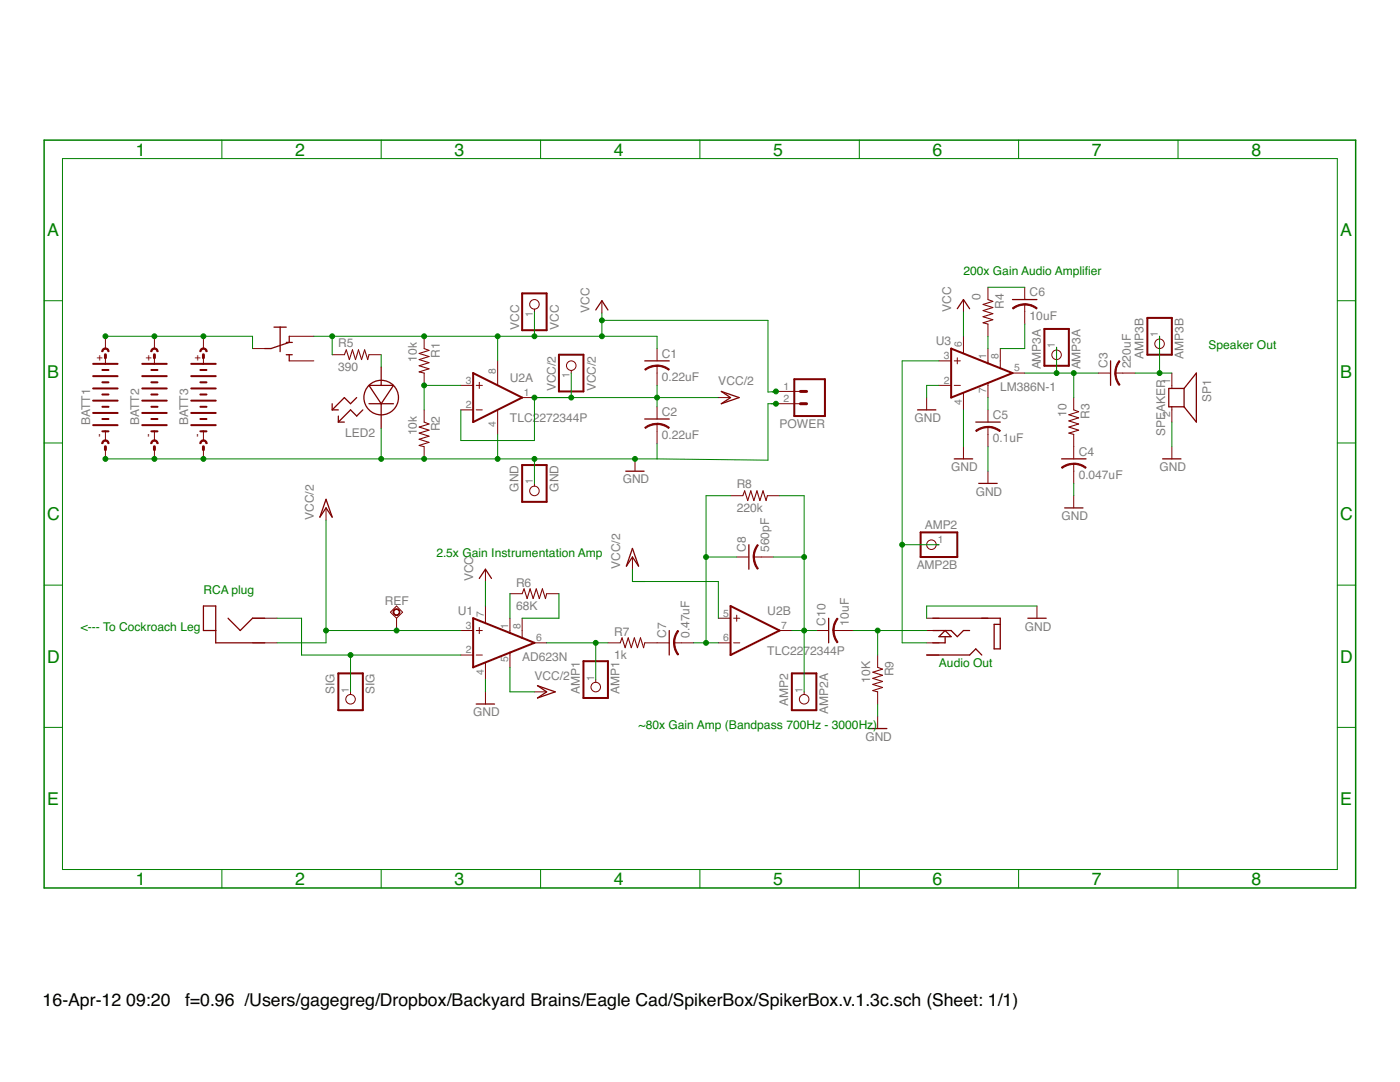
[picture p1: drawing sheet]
<svg xmlns="http://www.w3.org/2000/svg" width="279mm" height="216mm" viewBox="0 0 279 216" stroke-linecap="round" stroke-linejoin="round" font-family="sans-serif">
<g fill="#800000" stroke="#800000" stroke-width=".25">
<path d="M233.3 77.5v3.7z"/>
<path d="M233.3 81.2h.6z"/>
<path d="M236.3 77.5v3.7z"/>
<path d="M233.3 77.5h.6z"/>
<path d="M236.3 81.2l2.5 3z"/>
<path d="M238.8 74.4v9.8z"/>
<path d="M238.8 74.4l-2.5 3.1z"/>
<path d="M233.9 81.2h2.4z"/>
<path d="M233.9 77.5h2.4z"/>
<path d="M120.1 60l1.2 1.8z"/>
<path d="M120.1 60l-1.2 1.8z"/>
<path d="M96.9 113.6l1.2 1.8z"/>
<path d="M96.9 113.6l-1.2 1.8z"/>
<path d="M95 140.5h3.7z"/>
<path d="M221.6 72v4.9z"/>
<path d="M211.9 91.6h4.8z"/>
<path d="M194.7 84.2h4.9z"/>
<path d="M202.1 59.8h4.8z"/>
<path d="M192.3 59.8l1.2 1.8z"/>
<path d="M192.3 59.8l-1.2 1.8z"/>
<path d="M133.6 125.8v4.9z"/>
<path d="M149.5 108.7v4.9z"/>
<path d="M183.1 81.8h3.7z"/>
<path d="M190.4 91.6h3.7z"/>
<path d="M195.3 96.5h3.7z"/>
<path d="M212.5 101.3h3.6z"/>
<path d="M232 91.6h3.7z"/>
<path d="M165.4 123.4v4.9z"/>
<path d="M55.9 65.3h1.2z"/>
<path d="M54.7 65.3h1.2z"/>
<path d="M57.7 70.8v1.2z"/>
<path d="M57.7 67.1v1.2z"/>
<path d="M54.1 69.6l3.6-1.3z"/>
<path d="M55.9 65.3v4.9z"/>
<path d="M57.1 68.3h1.2z"/>
<path d="M57.1 70.8h1.2z"/>
<path d="M52.8 69.6h1.3z"/>
<path d="M144 80.6l1.8-1.3z"/>
<path d="M144 78.1l1.8 1.2z"/>
<path d="M144 78.1l3.5 1.2z"/>
<path d="M144 80.6l3.5-1.3z"/>
<path d="M65.1 101.3l1.2 1.9z"/>
<path d="M65.1 101.3l-1.3 1.9z"/>
<path d="M65.1 99.6l-1.3 3.6z"/>
<path d="M65.1 99.6l1.2 3.6z"/>
<path d="M107.3 139.3l1.8-1.3z"/>
<path d="M107.3 136.8l1.8 1.2z"/>
<path d="M107.3 136.8l3.5 1.2z"/>
<path d="M107.3 139.3l3.5-1.3z"/>
<path d="M126.2 111.1l1.2 1.9z"/>
<path d="M126.2 111.1l-1.2 1.9z"/>
<path d="M126.2 109.4l-1.2 3.6z"/>
<path d="M126.2 109.4l1.2 3.6z"/>
<path d="M78.5 76.9l-2.4 3.7z"/>
<path d="M73.6 76.9l2.5 3.7z"/>
<path d="M73.6 76.9h2.5z"/>
<path d="M76.1 76.9h2.4z"/>
<path d="M76.1 80.6v4.8z"/>
<path d="M72.4 81.8l-1.2 1.2z"/>
<path d="M70 81.8l1.2 1.2z"/>
<path d="M70 81.8l-2.5 2.4z"/>
<path d="M67.5 84.2h1.2z"/>
<path d="M67.5 83v1.2z"/>
<path d="M71.2 79.3l-1.2 1.3z"/>
<path d="M68.7 79.3l1.3 1.3z"/>
<path d="M68.7 79.3l-2.4 2.5z"/>
<path d="M66.3 81.8h1.2z"/>
<path d="M66.3 80.6v1.2z"/>
<path d="M76.1 80.6h2.4z"/>
<path d="M73.6 80.6h2.5z"/>
<path d="M76.1 73.2v3.7z"/>
<path d="M199.6 124.6v4.9z"/>
<path d="M198.4 129.5h1.2z"/>
<path d="M198.4 124.6v4.9z"/>
<path d="M198.4 124.6h1.2z"/>
<path d="M195.9 123.4h1.3z"/>
<path d="M192.3 125.8h1.2z"/>
<path d="M192.3 125.8l-1.2 1.2z"/>
<path d="M189.8 125.8l1.3 1.2z"/>
<path d="M188.6 125.8h1.2z"/>
<path d="M186.2 125.8h2.4z"/>
<path d="M186.2 128.3h2.4z"/>
<path d="M188.6 127v1.3z"/>
<path d="M187.4 127h2.4z"/>
<path d="M187.4 127l1.2-1.2z"/>
<path d="M188.6 125.8l1.2 1.2z"/>
<path d="M186.2 123.4h13.4z"/>
<path d="M199.6 123.4v1.2z"/>
<path d="M184.9 130.7h8.6z"/>
<path d="M193.5 130.7l1.2-1.2z"/>
<path d="M194.7 129.5l1.2 1.2z"/>
<path d="M43.1 125.8v2.5z"/>
<path d="M43.1 120.9v4.9z"/>
<path d="M40.6 120.9h2.5z"/>
<path d="M40.6 120.9v4.9z"/>
<path d="M40.6 125.8h2.5z"/>
<path d="M45.5 123.4l2.4 2.4z"/>
<path d="M47.9 125.8l2.5-2.4z"/>
<path d="M50.4 123.4h2.4z"/>
<path d="M43.1 128.3h9.7z"/>
<path d="M173.3 145.4h3.7z"/>
<path d="M128.7 72h4.9z"/>
<path d="M128.7 83.6h4.9z"/>
<path d="M205.1 123.4h3.7z"/>
<path d="M124.9 94h3.6z"/>
</g>
<g fill="#800000" stroke="#800000" stroke-width=".2">
<path d="M233.9 81.8v2.4z"/>
<path d="M233.9 74.4v2.5z"/>
<path d="M233.9 81.2v.6z"/>
<path d="M233.9 76.9v.6z"/>
<path d="M84.6 74.4v2.5z"/>
<path d="M84.6 67.1v2.5z"/>
<path d="M84.6 89.1v2.5z"/>
<path d="M84.6 81.8v2.4z"/>
<path d="M120.1 60v2.5z"/>
<path d="M96.9 113.6v2.4z"/>
<path d="M96.9 138v2.5z"/>
<path d="M222.6 74.4h1.5z"/>
<path d="M219.2 74.4h2.4z"/>
<path d="M224.1 74.4h2.4z"/>
<path d="M214.3 92.5v1.5z"/>
<path d="M214.3 89.1v2.5z"/>
<path d="M214.3 94v2.5z"/>
<path d="M214.3 86.7v2.4z"/>
<path d="M214.3 79.3v2.5z"/>
<path d="M197.2 85.2v1.5z"/>
<path d="M197.2 81.8v2.4z"/>
<path d="M197.2 86.7v2.4z"/>
<path d="M197.2 64.7v2.4z"/>
<path d="M197.2 57.3v2.5z"/>
<path d="M204.5 60.7v1.5z"/>
<path d="M204.5 57.3v2.5z"/>
<path d="M204.5 62.2v2.5z"/>
<path d="M192.3 59.8v2.4z"/>
<path d="M109.1 118.5h2.4z"/>
<path d="M101.8 118.5h2.4z"/>
<path d="M128.7 128.3h2.4z"/>
<path d="M121.3 128.3h2.5z"/>
<path d="M134.5 128.3h1.5z"/>
<path d="M131.1 128.3h2.5z"/>
<path d="M136 128.3h2.5z"/>
<path d="M153.1 98.9h2.5z"/>
<path d="M145.8 98.9h2.5z"/>
<path d="M150.5 111.1h1.4z"/>
<path d="M147 111.1h2.5z"/>
<path d="M151.9 111.1h2.5z"/>
<path d="M184.9 79.3v2.5z"/>
<path d="M192.3 89.1v2.5z"/>
<path d="M197.2 94v2.5z"/>
<path d="M214.3 98.9v2.4z"/>
<path d="M233.9 89.1v2.5z"/>
<path d="M166.3 125.8h1.5z"/>
<path d="M162.9 125.8h2.5z"/>
<path d="M167.8 125.8h2.5z"/>
<path d="M73.6 70.8h2.5z"/>
<path d="M66.3 70.8h2.4z"/>
<path d="M50.4 69.6h2.4z"/>
<path d="M57.7 67.1h4.9z"/>
<path d="M57.7 72h4.9z"/>
<path d="M101.8 123.4v2.4z"/>
<path d="M92 130.7h2.4z"/>
<path d="M92 125.8h2.4z"/>
<path d="M104.2 123.4v2.4z"/>
<path d="M106.7 128.3h2.4z"/>
<path d="M96.9 123.4v.9z"/>
<path d="M95.7 125.2v1.2z"/>
<path d="M95 125.8h1.3z"/>
<path d="M95 130.7h1.3z"/>
<path d="M96.9 132.2v1z"/>
<path d="M96.9 120.9v2.5z"/>
<path d="M96.9 133.2v2.4z"/>
<path d="M101.8 130.7v2.5z"/>
<path d="M104.2 125.8v1.5z"/>
<path d="M101.8 130.2v.5z"/>
<path d="M101.8 125.8v.5z"/>
<path d="M143.4 79.3h2.4z"/>
<path d="M65.1 101.3v2.5z"/>
<path d="M106.7 138h2.4z"/>
<path d="M126.2 111.1v2.5z"/>
<path d="M92 81.8h2.4z"/>
<path d="M92 76.9h2.4z"/>
<path d="M104.2 79.3h2.5z"/>
<path d="M95.7 76.3v1.2z"/>
<path d="M95 76.9h1.3z"/>
<path d="M95 81.8h1.3z"/>
<path d="M99.3 72v4.9z"/>
<path d="M99.3 81.8v4.9z"/>
<path d="M143.4 128.3h2.4z"/>
<path d="M143.4 123.4h2.4z"/>
<path d="M155.6 125.8h2.4z"/>
<path d="M147 122.7v1.3z"/>
<path d="M146.4 123.4h1.2z"/>
<path d="M146.4 128.3h1.2z"/>
<path d="M106.7 61.7v.5z"/>
<path d="M114 73.9v.5z"/>
<path d="M106.7 96.5v.5z"/>
<path d="M118.9 135.6v.5z"/>
<path d="M186.8 108.7h.6z"/>
<path d="M231.4 67.1v.5z"/>
<path d="M40.6 86.1v1.8z"/>
<path d="M40.6 71.4v1.2z"/>
<path d="M40.6 67.1v2.5z"/>
<path d="M40.6 89.1v2.5z"/>
<path d="M30.8 86.1v1.8z"/>
<path d="M30.8 71.4v1.2z"/>
<path d="M30.8 67.1v2.5z"/>
<path d="M30.8 89.1v2.5z"/>
<path d="M21 86.1v1.8z"/>
<path d="M21 71.4v1.2z"/>
<path d="M21 67.1v2.5z"/>
<path d="M21 89.1v2.5z"/>
<path d="M184.9 123.4h2.5z"/>
<path d="M184.9 125.8h2.5z"/>
<path d="M184.9 128.3h2.5z"/>
<path d="M184.9 130.7h2.5z"/>
<path d="M70 138v.6z"/>
<path d="M50.4 123.4h4.9z"/>
<path d="M50.4 128.3h4.9z"/>
<path d="M175.2 142.9v2.5z"/>
<path d="M175.2 138v2.5z"/>
<path d="M175.2 130.7v2.5z"/>
<path d="M160.5 138v.6z"/>
<path d="M131.1 73v1.4z"/>
<path d="M131.1 69.6v2.4z"/>
<path d="M131.1 74.4v2.5z"/>
<path d="M131.1 84.6v1.5z"/>
<path d="M131.1 81.2v2.4z"/>
<path d="M131.1 86.1v2.4z"/>
<path d="M197.2 69.6v2.4z"/>
<path d="M187.4 76.9h2.4z"/>
<path d="M187.4 72h2.4z"/>
<path d="M199.6 69.6v2.4z"/>
<path d="M202.1 74.4h2.4z"/>
<path d="M192.3 69.6v.9z"/>
<path d="M191.1 71.4v1.2z"/>
<path d="M190.4 72h1.3z"/>
<path d="M190.4 76.9h1.3z"/>
<path d="M192.3 78.4v.9z"/>
<path d="M192.3 67.1v2.5z"/>
<path d="M192.3 79.3v2.5z"/>
<path d="M197.2 76.9v2.4z"/>
<path d="M199.6 72v1.5z"/>
<path d="M197.2 76.4v.5z"/>
<path d="M197.2 72v.5z"/>
<path d="M206.9 120.9v2.5z"/>
<path d="M126.7 91.6v2.4z"/>
<path d="M210.9 69.3v.5z"/>
<path d="M79.1 120.9l-1.2 1.3z"/>
<path d="M77.9 122.2l1.2 1.2z"/>
<path d="M79.1 123.4l1.2-1.2z"/>
<path d="M79.1 120.9l1.2 1.3z"/>
<path d="M79.1 123.4v2.4z"/>
<path d="M154.9 78.1h4.8z"/>
<path d="M154.9 80.6h4.8z"/>
<path d="M223.3 72l.2 .1-.7 1.3-.1 1h-.2l.2-1.3z" fill-rule="evenodd"/>
<path d="M222.5 74.4h.2l.3 1.5 .5 .9-.2 .1-.6-1.2z" fill-rule="evenodd"/>
<path d="M214.3 92.4l1.3 .2 1.2 .7-.2 .2-.8-.6-1.5-.3z" fill-rule="evenodd"/>
<path d="M211.8 93.3l1.2-.7 1.3-.2v.3l-1 .1-1.3 .7z" fill-rule="evenodd"/>
<path d="M197.2 85.1l1.3 .2 1.1 .6-.1 .2-1.3-.7-1-.1z" fill-rule="evenodd"/>
<path d="M194.7 85.9l1.2-.6 1.3-.2v.2l-1 .1-1.3 .7z" fill-rule="evenodd"/>
<path d="M204.5 60.6l1.3 .2 1.2 .7-.2 .2-1.3-.7-1-.1z" fill-rule="evenodd"/>
<path d="M202.1 61.4l1.1-.6 1.3-.2v.3l-1.4 .3-.9 .5z" fill-rule="evenodd"/>
<path d="M135.3 125.8l.1 .1-.5 .9-.2 1.5h-.3l.2-1.3z" fill-rule="evenodd"/>
<path d="M134.4 128.3h.3l.1 .9 .6 1.4-.1 .1-.7-1.1z" fill-rule="evenodd"/>
<path d="M151.2 108.7l.1 .1-.6 1.4-.1 .9h-.3l.2-1.3z" fill-rule="evenodd"/>
<path d="M150.3 111.1h.3l.3 1.5 .4 .8-.1 .2-.7-1.2z" fill-rule="evenodd"/>
<path d="M167.1 123.3l.2 .2-.7 1.3-.1 1h-.3l.2-1.3z" fill-rule="evenodd"/>
<path d="M166.2 125.8h.3l.3 1.5 .4 .8-.2 .2-.6-1.2z" fill-rule="evenodd"/>
<path d="M40.1 69.6a.74 .74 0 0 1 .8-.1 .74 .74 0 0 1 .4 .7h-.2a.49 .49 0 0 0-.5-.5 .49 .49 0 0 0-.5 .5h-.2z" fill-rule="evenodd"/>
<path d="M40.1 88a.73 .73 0 0 1 .8-.2 .73 .73 0 0 1 .4 .7h-.2a.49 .49 0 0 0-.5-.5 .49 .49 0 0 0-.5 .5h-.2z" fill-rule="evenodd"/>
<path d="M30.3 69.6a.75 .75 0 0 1 .8-.1 .75 .75 0 0 1 .5 .7h-.3a.49 .49 0 0 0-.5-.5 .49 .49 0 0 0-.5 .5h-.2z" fill-rule="evenodd"/>
<path d="M30.3 88a.74 .74 0 0 1 .8-.2 .74 .74 0 0 1 .5 .7h-.3a.49 .49 0 0 0-.5-.5 .49 .49 0 0 0-.5 .5h-.2z" fill-rule="evenodd"/>
<path d="M20.5 69.6a.73 .73 0 0 1 .8-.1 .73 .73 0 0 1 .5 .7h-.3a.49 .49 0 0 0-.5-.5 .49 .49 0 0 0-.4 .5h-.3z" fill-rule="evenodd"/>
<path d="M20.5 88a.72 .72 0 0 1 .8-.2 .72 .72 0 0 1 .5 .7h-.3a.49 .49 0 0 0-.5-.5 .49 .49 0 0 0-.4 .5h-.3z" fill-rule="evenodd"/>
<path d="M131.1 72.8l1.3 .2 1.2 .7-.2 .2-1.3-.7-1-.1z" fill-rule="evenodd"/>
<path d="M128.7 73.7l1.1-.6 1.3-.2v.2l-1.4 .3-.9 .5z" fill-rule="evenodd"/>
<path d="M131.1 84.5l1.3 .2 1.2 .6-.2 .2-1.3-.7-1-.1z" fill-rule="evenodd"/>
<path d="M128.7 85.3l1.1-.6 1.3-.2v.2l-1.4 .3-.9 .5z" fill-rule="evenodd"/>
<path d="M78.6 121.7a.69 .69 0 0 1 1.1 .1 .69 .69 0 0 1-.4 1 .69 .69 0 0 1-.9-.6h.2a.54 .54 0 0 1 .7-.6 .54 .54 0 0 1 .2 .9 .54 .54 0 0 1-.9-.2l-.2-.1z" fill-rule="evenodd"/>
</g>
<g fill="#800000" stroke="#800000" stroke-width=".21">
<path d="M84.6 69.6l1 .3z"/>
<path d="M83.7 70.5l1.9-.6z"/>
<path d="M83.7 70.5l1.9 .6z"/>
<path d="M83.7 71.8l1.9-.7z"/>
<path d="M83.7 71.8l1.9 .6z"/>
<path d="M83.7 73l1.9-.6z"/>
<path d="M83.7 73l1.9 .6z"/>
<path d="M83.7 74.2l1.9-.6z"/>
<path d="M83.7 74.2l.9 .2z"/>
<path d="M84.6 84.2l1 .4z"/>
<path d="M83.7 85.2l1.9-.6z"/>
<path d="M83.7 85.2l1.9 .6z"/>
<path d="M83.7 86.4l1.9-.6z"/>
<path d="M83.7 86.4l1.9 .6z"/>
<path d="M83.7 87.7l1.9-.7z"/>
<path d="M83.7 87.7l1.9 .6z"/>
<path d="M83.7 88.9l1.9-.6z"/>
<path d="M83.7 88.9l.9 .2z"/>
<path d="M214.3 81.8l1 .3z"/>
<path d="M213.3 82.8l2-.7z"/>
<path d="M213.3 82.8l2 .6z"/>
<path d="M213.3 84l2-.6z"/>
<path d="M213.3 84l2 .6z"/>
<path d="M213.3 85.2l2-.6z"/>
<path d="M213.3 85.2l2 .6z"/>
<path d="M213.3 86.4l2-.6z"/>
<path d="M213.3 86.4l1 .3z"/>
<path d="M197.2 59.8l.9 .3z"/>
<path d="M196.2 60.7l1.9-.6z"/>
<path d="M196.2 60.7l1.9 .7z"/>
<path d="M196.2 62l1.9-.6z"/>
<path d="M196.2 62l1.9 .6z"/>
<path d="M196.2 63.2l1.9-.6z"/>
<path d="M196.2 63.2l1.9 .6z"/>
<path d="M196.2 64.4l1.9-.6z"/>
<path d="M196.2 64.4l1 .3z"/>
<path d="M104.6 117.5l-.4 1z"/>
<path d="M104.6 117.5l.6 1.9z"/>
<path d="M105.8 117.5l-.6 1.9z"/>
<path d="M105.8 117.5l.6 1.9z"/>
<path d="M107 117.5l-.6 1.9z"/>
<path d="M107 117.5l.6 1.9z"/>
<path d="M108.2 117.5l-.6 1.9z"/>
<path d="M108.2 117.5l.7 1.9z"/>
<path d="M109.1 118.5l-.2 .9z"/>
<path d="M124.1 127.3l-.3 1z"/>
<path d="M124.1 127.3l.7 1.9z"/>
<path d="M125.4 127.3l-.6 1.9z"/>
<path d="M125.4 127.3l.6 1.9z"/>
<path d="M126.6 127.3l-.6 1.9z"/>
<path d="M126.6 127.3l.6 1.9z"/>
<path d="M127.8 127.3l-.6 1.9z"/>
<path d="M127.8 127.3l.6 1.9z"/>
<path d="M128.7 128.3l-.3 .9z"/>
<path d="M148.6 97.9l-.3 1z"/>
<path d="M148.6 97.9l.6 2z"/>
<path d="M149.8 97.9l-.6 2z"/>
<path d="M149.8 97.9l.7 2z"/>
<path d="M151.1 97.9l-.6 2z"/>
<path d="M151.1 97.9l.6 2z"/>
<path d="M152.3 97.9l-.6 2z"/>
<path d="M152.3 97.9l.6 2z"/>
<path d="M153.1 98.9l-.2 1z"/>
<path d="M69.1 69.8l-.4 1z"/>
<path d="M69.1 69.8l.6 2z"/>
<path d="M70.3 69.8l-.6 2z"/>
<path d="M70.3 69.8l.7 2z"/>
<path d="M71.5 69.8l-.5 2z"/>
<path d="M71.5 69.8l.7 2z"/>
<path d="M72.8 69.8l-.6 2z"/>
<path d="M72.8 69.8l.6 2z"/>
<path d="M73.6 70.8l-.2 1z"/>
<path d="M175.2 133.2l.9 .3z"/>
<path d="M174.2 134.1l1.9-.6z"/>
<path d="M174.2 134.1l1.9 .6z"/>
<path d="M174.2 135.4l1.9-.7z"/>
<path d="M174.2 135.4l1.9 .6z"/>
<path d="M174.2 136.6l1.9-.6z"/>
<path d="M174.2 136.6l1.9 .6z"/>
<path d="M174.2 137.8l1.9-.6z"/>
<path d="M174.2 137.8l1 .2z"/>
</g>
<g fill="#800000" stroke="#800000" stroke-width=".4">
<path d="M94.4 123.4v9.8z"/>
<path d="M94.4 133.2l7.4-3z"/>
<path d="M101.8 130.2l4.9-1.9z"/>
<path d="M104.2 127.3l2.5 1z"/>
<path d="M101.8 126.3l2.4 1z"/>
<path d="M94.4 123.4l7.4 2.9z"/>
<path d="M94.4 74.4v9.8z"/>
<path d="M94.4 84.2l9.8-4.9z"/>
<path d="M94.4 74.4l9.8 4.9z"/>
<path d="M145.8 120.9v9.8z"/>
<path d="M145.8 130.7l9.8-4.9z"/>
<path d="M145.8 120.9l9.8 4.9z"/>
<path d="M109.1 58.5v7.4z"/>
<path d="M104.2 58.5h4.9z"/>
<path d="M104.2 58.5v7.4z"/>
<path d="M104.2 65.9h4.9z"/>
<path d="M116.4 70.8v7.3z"/>
<path d="M111.5 70.8h4.9z"/>
<path d="M111.5 70.8v7.3z"/>
<path d="M111.5 78.1h4.9z"/>
<path d="M104.2 92.8v7.3z"/>
<path d="M104.2 100.1h4.9z"/>
<path d="M109.1 92.8v7.3z"/>
<path d="M104.2 92.8h4.9z"/>
<path d="M116.4 131.9v7.4z"/>
<path d="M116.4 139.3h4.9z"/>
<path d="M121.3 131.9v7.4z"/>
<path d="M116.4 131.9h4.9z"/>
<path d="M183.7 106.2h7.4z"/>
<path d="M183.7 106.2v4.9z"/>
<path d="M183.7 111.1h7.4z"/>
<path d="M191.1 106.2v4.9z"/>
<path d="M229 63.4v7.4z"/>
<path d="M229 70.8h4.9z"/>
<path d="M233.9 63.4v7.4z"/>
<path d="M229 63.4h4.9z"/>
<path d="M40 86.1h.6z"/>
<path d="M40.6 86.1h.6z"/>
<path d="M38.2 84.8h4.9z"/>
<path d="M40 83.6h1.2z"/>
<path d="M38.2 72.6h2.4z"/>
<path d="M40.6 72.6h2.5z"/>
<path d="M38.2 82.4h4.9z"/>
<path d="M40 81.2h1.2z"/>
<path d="M38.2 79.9h4.9z"/>
<path d="M40 78.7h1.2z"/>
<path d="M38.2 77.5h4.9z"/>
<path d="M40 76.3h1.2z"/>
<path d="M38.2 75.1h4.9z"/>
<path d="M40 73.8h1.2z"/>
<path d="M30.2 86.1h.6z"/>
<path d="M30.8 86.1h.6z"/>
<path d="M28.4 84.8h4.9z"/>
<path d="M30.2 83.6h1.2z"/>
<path d="M28.4 72.6h2.4z"/>
<path d="M30.8 72.6h2.5z"/>
<path d="M28.4 82.4h4.9z"/>
<path d="M30.2 81.2h1.2z"/>
<path d="M28.4 79.9h4.9z"/>
<path d="M30.2 78.7h1.2z"/>
<path d="M28.4 77.5h4.9z"/>
<path d="M30.2 76.3h1.2z"/>
<path d="M28.4 75.1h4.9z"/>
<path d="M30.2 73.8h1.2z"/>
<path d="M20.4 86.1h.6z"/>
<path d="M21 86.1h.7z"/>
<path d="M18.6 84.8h4.9z"/>
<path d="M20.4 83.6h1.3z"/>
<path d="M18.6 72.6h2.4z"/>
<path d="M21 72.6h2.5z"/>
<path d="M18.6 82.4h4.9z"/>
<path d="M20.4 81.2h1.3z"/>
<path d="M18.6 79.9h4.9z"/>
<path d="M20.4 78.7h1.3z"/>
<path d="M18.6 77.5h4.9z"/>
<path d="M20.4 76.3h1.3z"/>
<path d="M18.6 75.1h4.9z"/>
<path d="M20.4 73.8h1.3z"/>
<path d="M67.5 134.4v7.3z"/>
<path d="M67.5 141.7h4.9z"/>
<path d="M72.4 134.4v7.3z"/>
<path d="M67.5 134.4h4.9z"/>
<path d="M158 134.4v7.3z"/>
<path d="M158 141.7h4.9z"/>
<path d="M162.9 134.4v7.3z"/>
<path d="M158 134.4h4.9z"/>
<path d="M189.8 69.6v9.7z"/>
<path d="M189.8 79.3l7.4-2.9z"/>
<path d="M197.2 76.4l4.9-2z"/>
<path d="M199.6 73.5l2.5 .9z"/>
<path d="M197.2 72.5l2.4 1z"/>
<path d="M189.8 69.6l7.4 2.9z"/>
<path d="M208.4 65.6v7.4z"/>
<path d="M208.4 73h4.9z"/>
<path d="M213.3 65.6v7.4z"/>
<path d="M208.4 65.6h4.9z"/>
<path d="M158.5 75.7h6.1z"/>
<path d="M164.6 75.7v7.3z"/>
<path d="M158.5 75.7v7.3z"/>
<path d="M158.5 83h6.1z"/>
</g>
<g fill="none" stroke="#800000" stroke-width=".2">
<circle cx="106.7" cy="60.7" r=".95"/>
<circle cx="114" cy="73" r=".95"/>
<circle cx="210.9" cy="70.8" r=".95"/>
<circle cx="231.4" cy="68.6" r=".95"/>
<circle cx="106.7" cy="98" r=".95"/>
<circle cx="185.9" cy="108.7" r=".95"/>
<circle cx="70" cy="139.5" r=".95"/>
<circle cx="118.9" cy="137.1" r=".95"/>
<circle cx="160.5" cy="139.5" r=".95"/>
</g>
<g fill="#800000" stroke="#800000" stroke-width=".59">
<path d="M40.6 70.8v.6z"/>
<path d="M40.6 89.1v.6z"/>
<path d="M30.8 70.8v.6z"/>
<path d="M30.8 89.1v.6z"/>
<path d="M21 70.8v.6z"/>
<path d="M21 89.1v.6z"/>
<path d="M159.7 80.6h1.3z"/>
<path d="M159.7 78.1h1.3z"/>
</g>
<circle cx="76.1" cy="79.3" r="3.5" fill="none" stroke="#800000" stroke-width=".25"/>
<g fill="#008000" stroke="#008000" stroke-width=".3">
<path d="M8.8 28v149.2z"/>
<path d="M8.8 177.2h261.8z"/>
<path d="M270.6 28v149.2z"/>
<path d="M8.8 28h261.8z"/>
</g>
<g fill="#008000" stroke="#008000" stroke-width=".2">
<path d="M12.5 31.6v141.9z"/>
<path d="M8.8 60h3.7z"/>
<path d="M8.8 88.4h3.7z"/>
<path d="M8.8 116.8h3.7z"/>
<path d="M8.8 145.1h3.7z"/>
<path d="M12.5 173.5h254.4z"/>
<path d="M44.3 173.5v3.7z"/>
<path d="M76.1 173.5v3.7z"/>
<path d="M107.9 173.5v3.7z"/>
<path d="M139.7 173.5v3.7z"/>
<path d="M171.5 173.5v3.7z"/>
<path d="M203.3 173.5v3.7z"/>
<path d="M235.1 173.5v3.7z"/>
<path d="M266.9 31.6v141.9z"/>
<path d="M266.9 60h3.7z"/>
<path d="M266.9 88.4h3.7z"/>
<path d="M266.9 116.8h3.7z"/>
<path d="M266.9 145.1h3.7z"/>
<path d="M12.5 31.6h254.4z"/>
<path d="M44.3 28v3.6z"/>
<path d="M76.1 28v3.6z"/>
<path d="M107.9 28v3.6z"/>
<path d="M139.7 28v3.6z"/>
<path d="M171.5 28v3.6z"/>
<path d="M203.3 28v3.6z"/>
<path d="M235.1 28v3.6z"/>
<path d="M192.3 62.2v4.9z"/>
<path d="M131.1 67.1v2.5z"/>
<path d="M120.1 63.9v3.2z"/>
<path d="M120.1 62.5v1.4z"/>
<path d="M120.1 67.1h11z"/>
<path d="M106.7 67.1h13.4z"/>
<path d="M106.7 62.2v4.9z"/>
<path d="M99.3 67.1h7.4z"/>
<path d="M99.3 67.1v4.9z"/>
<path d="M84.6 67.1h14.7z"/>
<path d="M66.3 67.1h18.3z"/>
<path d="M66.3 67.1v3.7z"/>
<path d="M62.6 67.1h3.7z"/>
<path d="M154.1 78.2l.8-.1z"/>
<path d="M153.3 78.2l1.6-.1z"/>
<path d="M153.3 63.9v14.3z"/>
<path d="M120.1 63.9h33.2z"/>
<path d="M214.3 74.4h4.9z"/>
<path d="M214.3 74.4v4.9z"/>
<path d="M204.5 74.4h6.4z"/>
<path d="M210.9 74.4h3.4z"/>
<path d="M210.9 69.3v5.1z"/>
<path d="M197.2 79.3v2.5z"/>
<path d="M197.2 57.3h7.3z"/>
<path d="M197.2 67.1v2.5z"/>
<path d="M199.6 69.6h4.9z"/>
<path d="M204.5 64.7v4.9z"/>
<path d="M118.9 128.3h2.4z"/>
<path d="M118.9 128.3v7.3z"/>
<path d="M138.5 128.3h2.4z"/>
<path d="M140.9 128.3h2.5z"/>
<path d="M140.9 98.9h4.9z"/>
<path d="M140.9 98.9v12.2z"/>
<path d="M140.9 111.1h6.1z"/>
<path d="M140.9 111.1v17.2z"/>
<path d="M76.1 70.8v2.4z"/>
<path d="M40.6 67.1h9.8z"/>
<path d="M50.4 67.1v2.5z"/>
<path d="M30.8 67.1h9.8z"/>
<path d="M21 67.1h9.8z"/>
<path d="M143.4 116v7.4z"/>
<path d="M128.7 116h14.7z"/>
<path d="M114 74.4v4.9z"/>
<path d="M106.7 79.3h7.3z"/>
<path d="M106.7 79.3h24.4z"/>
<path d="M131.1 79.3h12.3z"/>
<path d="M106.7 79.3v8.6z"/>
<path d="M92 81.8v6.1z"/>
<path d="M92 87.9h14.7z"/>
<path d="M131.1 79.3v1.9z"/>
<path d="M131.1 76.9v2.4z"/>
<path d="M65.1 103.8v22z"/>
<path d="M79.1 125.8h12.9z"/>
<path d="M65.1 125.8h14z"/>
<path d="M65.1 125.8v2.5z"/>
<path d="M55.3 128.3h9.8z"/>
<path d="M84.6 76.9v4.9z"/>
<path d="M84.6 76.9h7.4z"/>
<path d="M180 72h7.4z"/>
<path d="M180 128.3h4.9z"/>
<path d="M180 108.7v19.6z"/>
<path d="M180 72v36.7z"/>
<path d="M180 108.7h7.4z"/>
<path d="M197.2 89.1v4.9z"/>
<path d="M192.3 81.8v7.3z"/>
<path d="M184.9 76.9h2.5z"/>
<path d="M184.9 76.9v2.4z"/>
<path d="M214.3 96.5v2.4z"/>
<path d="M233.9 84.2v4.9z"/>
<path d="M175.2 140.5v2.4z"/>
<path d="M184.9 120.9h22z"/>
<path d="M184.9 120.9v2.5z"/>
<path d="M131.1 88.5v3.1z"/>
<path d="M126.7 91.6h4.4z"/>
<path d="M106.7 91.6v4.9z"/>
<path d="M99.3 91.6h7.4z"/>
<path d="M99.3 86.7v4.9z"/>
<path d="M84.6 91.6h14.7z"/>
<path d="M76.1 91.6h8.5z"/>
<path d="M76.1 85.4v6.2z"/>
<path d="M40.6 91.6h35.5z"/>
<path d="M30.8 91.6h9.8z"/>
<path d="M21 91.6h9.8z"/>
<path d="M106.7 91.6h20z"/>
<path d="M153.9 80.6h1z"/>
<path d="M153.3 80.6h1.6z"/>
<path d="M153.3 80.6v11.2z"/>
<path d="M131.1 91.6l22.2 .2z"/>
<path d="M155.6 98.9h4.9z"/>
<path d="M160.5 98.9v12.2z"/>
<path d="M160.5 111.1v14.7z"/>
<path d="M158 125.8h2.5z"/>
<path d="M154.4 111.1h6.1z"/>
<path d="M160.5 125.8v12.2z"/>
<path d="M160.5 125.8h2.4z"/>
<path d="M55.3 123.4h4.9z"/>
<path d="M70 130.7v7.3z"/>
<path d="M226.5 74.4h4.9z"/>
<path d="M231.4 74.4h2.5z"/>
<path d="M231.4 67.1v7.3z"/>
<path d="M170.3 125.8h4.9z"/>
<path d="M175.2 125.8v4.9z"/>
<path d="M175.2 125.8h9.7z"/>
<circle cx="120.1" cy="67.1" r=".49"/>
<circle cx="106.7" cy="67.1" r=".49"/>
<circle cx="99.3" cy="67.1" r=".49"/>
<circle cx="84.6" cy="67.1" r=".49"/>
<circle cx="66.3" cy="67.1" r=".49"/>
<circle cx="120.1" cy="63.9" r=".49"/>
<circle cx="154.9" cy="78.1" r=".49"/>
<circle cx="214.3" cy="74.4" r=".49"/>
<circle cx="210.9" cy="74.4" r=".49"/>
<circle cx="118.9" cy="128.3" r=".49"/>
<circle cx="140.9" cy="128.3" r=".49"/>
<circle cx="140.9" cy="111.1" r=".49"/>
<circle cx="40.6" cy="67.1" r=".49"/>
<circle cx="30.8" cy="67.1" r=".49"/>
<circle cx="21" cy="67.1" r=".49"/>
<circle cx="114" cy="79.3" r=".49"/>
<circle cx="106.7" cy="79.3" r=".49"/>
<circle cx="131.1" cy="79.3" r=".49"/>
<circle cx="65.1" cy="125.8" r=".49"/>
<circle cx="79.1" cy="125.8" r=".49"/>
<circle cx="84.6" cy="76.9" r=".49"/>
<circle cx="180" cy="108.7" r=".49"/>
<circle cx="106.7" cy="91.6" r=".49"/>
<circle cx="99.3" cy="91.6" r=".49"/>
<circle cx="84.6" cy="91.6" r=".49"/>
<circle cx="76.1" cy="91.6" r=".49"/>
<circle cx="40.6" cy="91.6" r=".49"/>
<circle cx="30.8" cy="91.6" r=".49"/>
<circle cx="21" cy="91.6" r=".49"/>
<circle cx="126.7" cy="91.6" r=".49"/>
<circle cx="154.9" cy="80.6" r=".49"/>
<circle cx="160.5" cy="111.1" r=".49"/>
<circle cx="160.5" cy="125.8" r=".49"/>
<circle cx="70" cy="130.7" r=".49"/>
<circle cx="231.4" cy="74.4" r=".49"/>
<circle cx="175.2" cy="125.8" r=".49"/>
</g>
<g fill="#008000" stroke="#008000" stroke-width=".21">
<path d="M96.9 116v4.9z"/>
<path d="M109.1 128.3h9.8z"/>
<path d="M101.8 118.5v4.9z"/>
<path d="M104.2 123.4h7.3z"/>
<path d="M111.5 118.5v4.9z"/>
<path d="M126.2 116h2.5z"/>
<path d="M126.2 113.6v2.4z"/>
<path d="M101.8 133.2v4.8z"/>
<path d="M101.8 138h4.9z"/>
<path d="M96.9 135.6v2.4z"/>
<path d="M60.2 123.4v7.3z"/>
<path d="M70 130.7h22z"/>
<path d="M60.2 130.7h9.8z"/>
</g>
<g font-size="3.5" fill="#008000">
<text x="27.1" y="31.1">1</text>
<text x="58.9" y="31.1">2</text>
<text x="90.7" y="31.1">3</text>
<text x="122.5" y="31.1">4</text>
<text x="154.3" y="31.1">5</text>
<text x="186.1" y="31.1">6</text>
<text x="217.9" y="31.1">7</text>
<text x="249.7" y="31.1">8</text>
<text x="9.4" y="47.1">A</text>
<text x="267.5" y="47.1">A</text>
<text x="9.4" y="75.5">B</text>
<text x="267.5" y="75.5">B</text>
<text x="9.4" y="103.8">C</text>
<text x="267.5" y="103.8">C</text>
<text x="9.4" y="132.2">D</text>
<text x="267.5" y="132.2">D</text>
<text x="9.4" y="160.6">E</text>
<text x="267.5" y="160.6">E</text>
<text x="27.1" y="176.6">1</text>
<text x="58.9" y="176.6">2</text>
<text x="90.7" y="176.6">3</text>
<text x="122.5" y="176.6">4</text>
<text x="154.3" y="176.6">5</text>
<text x="186.1" y="176.6">6</text>
<text x="217.9" y="176.6">7</text>
<text x="249.7" y="176.6">8</text>
</g>
<g font-size="3.5">
<text x="8.5" y="200.7">16-Apr-12</text>
<text x="25.2" y="200.7">09:20</text>
<text x="37" y="200.7">f=0.96 /Users/gagegreg/Dropbox/Backyard Brains/Eagle Cad/SpikerBox/SpikerBox.v.1.3c.sch (Sheet: 1/1)</text>
</g>
<g font-size="2.4" fill="#008000">
<text x="192.3" y="54.9">200x Gain Audio Amplifer</text>
<text x="216.5" y="54.9">i</text>
<text x="241.2" y="69.6">Speaker Out</text>
<text x="87.1" y="111.1">2.5x Gain Instrumentation Amp</text>
<text x="40.6" y="118.5">RCA plug</text>
<text x="16.1" y="125.8">&lt;--- To Cockroach Leg</text>
<text x="187.4" y="133.2">Audio Out</text>
<text x="127.5" y="145.4">~80x Gain Amp (Bandpass 700Hz - 3000Hz)</text>
</g>
<g font-size="2.4" fill="#808080">
<text x="195.7" y="59.9" transform="rotate(-90 195.7 59.9)">0</text>
<text x="205.5" y="59.2">C6</text>
<text x="103.6" y="65.9" transform="rotate(-90 103.6 65.9)">VCC</text>
<text x="111.5" y="65.9" transform="rotate(-90 111.5 65.9)">VCC</text>
<text x="117.7" y="62.5" transform="rotate(-90 117.7 62.5)">VCC</text>
<text x="189.8" y="62.2" transform="rotate(-90 189.8 62.2)">VCC</text>
<text x="200.3" y="61.6" transform="rotate(-90 200.3 61.6)">R4</text>
<text x="205.5" y="63.8">10uF</text>
<text x="67.5" y="69.3">R5</text>
<text x="87.8" y="71.4" transform="rotate(-90 87.8 71.4)">R1</text>
<text x="132.1" y="71.4">C1</text>
<text x="186.8" y="68.8">U3</text>
<text x="228.2" y="71.5" transform="rotate(-90 228.2 71.5)">AMP3B</text>
<text x="236.2" y="71.5" transform="rotate(-90 236.2 71.5)">AMP3B</text>
<text x="67.5" y="74">390</text>
<text x="83.2" y="72.2" transform="rotate(-90 83.2 72.2)">10k</text>
<text x="101.8" y="76.3">U2A</text>
<text x="132.1" y="76">0.22uF</text>
<text x="143.4" y="76.9">VCC/2</text>
<text x="207.7" y="73.7" transform="rotate(-90 207.7 73.7)">AMP3A</text>
<text x="215.6" y="73.7" transform="rotate(-90 215.6 73.7)">AMP3A</text>
<text x="221" y="73.5" transform="rotate(-90 221 73.5)">C3</text>
<text x="225.7" y="73.5" transform="rotate(-90 225.7 73.5)">220uF</text>
<text x="110.9" y="78.1" transform="rotate(-90 110.9 78.1)">VCC/2</text>
<text x="118.9" y="78.1" transform="rotate(-90 118.9 78.1)">VCC/2</text>
<text x="132.1" y="83">C2</text>
<text x="198.1" y="83.6">C5</text>
<text x="199.6" y="78.1">LM386N-1</text>
<text x="212.8" y="83.2" transform="rotate(-90 212.8 83.2)">10</text>
<text x="217.5" y="83.6" transform="rotate(-90 217.5 83.6)">R3</text>
<text x="241.7" y="80.2" transform="rotate(-90 241.7 80.2)">SP1</text>
<text x="18" y="84.8" transform="rotate(-90 18 84.8)">BATT1</text>
<text x="27.8" y="84.8" transform="rotate(-90 27.8 84.8)">BATT2</text>
<text x="37.5" y="84.8" transform="rotate(-90 37.5 84.8)">BATT3</text>
<text x="68.9" y="87.2">LED2</text>
<text x="83.2" y="86.9" transform="rotate(-90 83.2 86.9)">10k</text>
<text x="87.8" y="86.1" transform="rotate(-90 87.8 86.1)">R2</text>
<text x="101.8" y="84.2">TLC2272344P</text>
<text x="132.1" y="87.7">0.22uF</text>
<text x="155.6" y="85.5">POWER</text>
<text x="182.5" y="84.2">GND</text>
<text x="198.1" y="88.3">0.1uF</text>
<text x="232.5" y="86.9" transform="rotate(-90 232.5 86.9)">SPEAKER</text>
<text x="189.8" y="94">GND</text>
<text x="215.3" y="95.6">0.047uF</text>
<text x="215.3" y="91">C4</text>
<text x="231.4" y="94">GND</text>
<text x="103.5" y="98.1" transform="rotate(-90 103.5 98.1)">GND</text>
<text x="111.4" y="98.1" transform="rotate(-90 111.4 98.1)">GND</text>
<text x="124.3" y="96.5">GND</text>
<text x="147" y="97.5">R8</text>
<text x="194.7" y="98.9">GND</text>
<text x="62.6" y="103.8" transform="rotate(-90 62.6 103.8)">VCC/2</text>
<text x="147" y="102.1">220k</text>
<text x="184.6" y="105.5">AMP2</text>
<text x="211.8" y="103.8">GND</text>
<text x="123.8" y="113.6" transform="rotate(-90 123.8 113.6)">VCC/2</text>
<text x="148.9" y="110.2" transform="rotate(-90 148.9 110.2)">C8</text>
<text x="153.5" y="110.2" transform="rotate(-90 153.5 110.2)">560pF</text>
<text x="182.9" y="113.5">AMP2B</text>
<text x="94.4" y="116" transform="rotate(-90 94.4 116)">VCC</text>
<text x="103" y="117">R6</text>
<text x="76.8" y="120.8">REF</text>
<text x="91.4" y="122.6">U1</text>
<text x="103" y="121.7">68K</text>
<text x="153.1" y="122.8">U2B</text>
<text x="164.8" y="124.8" transform="rotate(-90 164.8 124.8)">C10</text>
<text x="169.4" y="124.8" transform="rotate(-90 169.4 124.8)">10uF</text>
<text x="204.5" y="125.8">GND</text>
<text x="104.2" y="131.9">AD623N</text>
<text x="122.6" y="131.4">1k</text>
<text x="122.6" y="126.8">R7</text>
<text x="133" y="127.3" transform="rotate(-90 133 127.3)">C7</text>
<text x="137.6" y="127.3" transform="rotate(-90 137.6 127.3)">0.47uF</text>
<text x="153.1" y="130.7">TLC2272344P</text>
<text x="106.7" y="135.6">VCC/2</text>
<text x="173.7" y="136.2" transform="rotate(-90 173.7 136.2)">10K</text>
<text x="178.3" y="135" transform="rotate(-90 178.3 135)">R9</text>
<text x="66.8" y="138.5" transform="rotate(-90 66.8 138.5)">SIG</text>
<text x="74.7" y="138.5" transform="rotate(-90 74.7 138.5)">SIG</text>
<text x="94.4" y="142.9">GND</text>
<text x="115.7" y="138.4" transform="rotate(-90 115.7 138.4)">AMP1</text>
<text x="123.7" y="138.4" transform="rotate(-90 123.7 138.4)">AMP1</text>
<text x="157.3" y="140.9" transform="rotate(-90 157.3 140.9)">AMP2</text>
<text x="165.2" y="142.5" transform="rotate(-90 165.2 142.5)">AMP2A</text>
<text x="172.7" y="147.8">GND</text>
</g>
<g font-size="2.1" fill="#808080">
<text x="106.3" y="63.2" transform="rotate(-90 106.3 63.2)">1</text>
<text x="188.3" y="71.7">3</text>
<text x="191.9" y="69.2" transform="rotate(-90 191.9 69.2)">6</text>
<text x="196.8" y="71.7" transform="rotate(-90 196.8 71.7)">1</text>
<text x="199.3" y="71.7" transform="rotate(-90 199.3 71.7)">8</text>
<text x="210.5" y="69.5" transform="rotate(-90 210.5 69.5)">1</text>
<text x="231.1" y="67.3" transform="rotate(-90 231.1 67.3)">1</text>
<text x="92.9" y="76.5">3</text>
<text x="99" y="74.6" transform="rotate(-90 99 74.6)">8</text>
<text x="113.7" y="75.4" transform="rotate(-90 113.7 75.4)">1</text>
<text x="156.3" y="77.8">1</text>
<text x="188.3" y="76.5">2</text>
<text x="202.4" y="74.1">5</text>
<text x="233.5" y="76.5" transform="rotate(-90 233.5 76.5)">1</text>
<text x="92.9" y="81.4">2</text>
<text x="104.6" y="79">1</text>
<text x="156.3" y="80.2">2</text>
<text x="191.9" y="80.8" transform="rotate(-90 191.9 80.8)">4</text>
<text x="196.8" y="78.4" transform="rotate(-90 196.8 78.4)">7</text>
<text x="233.5" y="83.3" transform="rotate(-90 233.5 83.3)">2</text>
<text x="99" y="85.2" transform="rotate(-90 99 85.2)">4</text>
<text x="106.3" y="96.7" transform="rotate(-90 106.3 96.7)">1</text>
<text x="187.2" y="108.3">1</text>
<text x="92.9" y="125.5">3</text>
<text x="96.5" y="123" transform="rotate(-90 96.5 123)">7</text>
<text x="101.4" y="125.5" transform="rotate(-90 101.4 125.5)">1</text>
<text x="103.9" y="125.5" transform="rotate(-90 103.9 125.5)">8</text>
<text x="144.3" y="123">5</text>
<text x="155.9" y="125.5">7</text>
<text x="92.9" y="130.4">2</text>
<text x="107" y="127.9">6</text>
<text x="144.3" y="127.9">6</text>
<text x="96.5" y="134.6" transform="rotate(-90 96.5 134.6)">4</text>
<text x="101.4" y="132.2" transform="rotate(-90 101.4 132.2)">5</text>
<text x="118.5" y="135.8" transform="rotate(-90 118.5 135.8)">1</text>
<text x="69.6" y="138.2" transform="rotate(-90 69.6 138.2)">1</text>
<text x="160.1" y="138.2" transform="rotate(-90 160.1 138.2)">1</text>
</g>
<g font-size="2.1" fill="#800000">
<text x="20.4" y="72" transform="rotate(-90 20.4 72)">+</text>
<text x="30.2" y="72" transform="rotate(-90 30.2 72)">+</text>
<text x="40" y="72" transform="rotate(-90 40 72)">+</text>
<text x="20.4" y="87.3" transform="rotate(-90 20.4 87.3)">-</text>
<text x="30.2" y="87.3" transform="rotate(-90 30.2 87.3)">-</text>
<text x="40" y="87.3" transform="rotate(-90 40 87.3)">-</text>
</g>
</svg>
